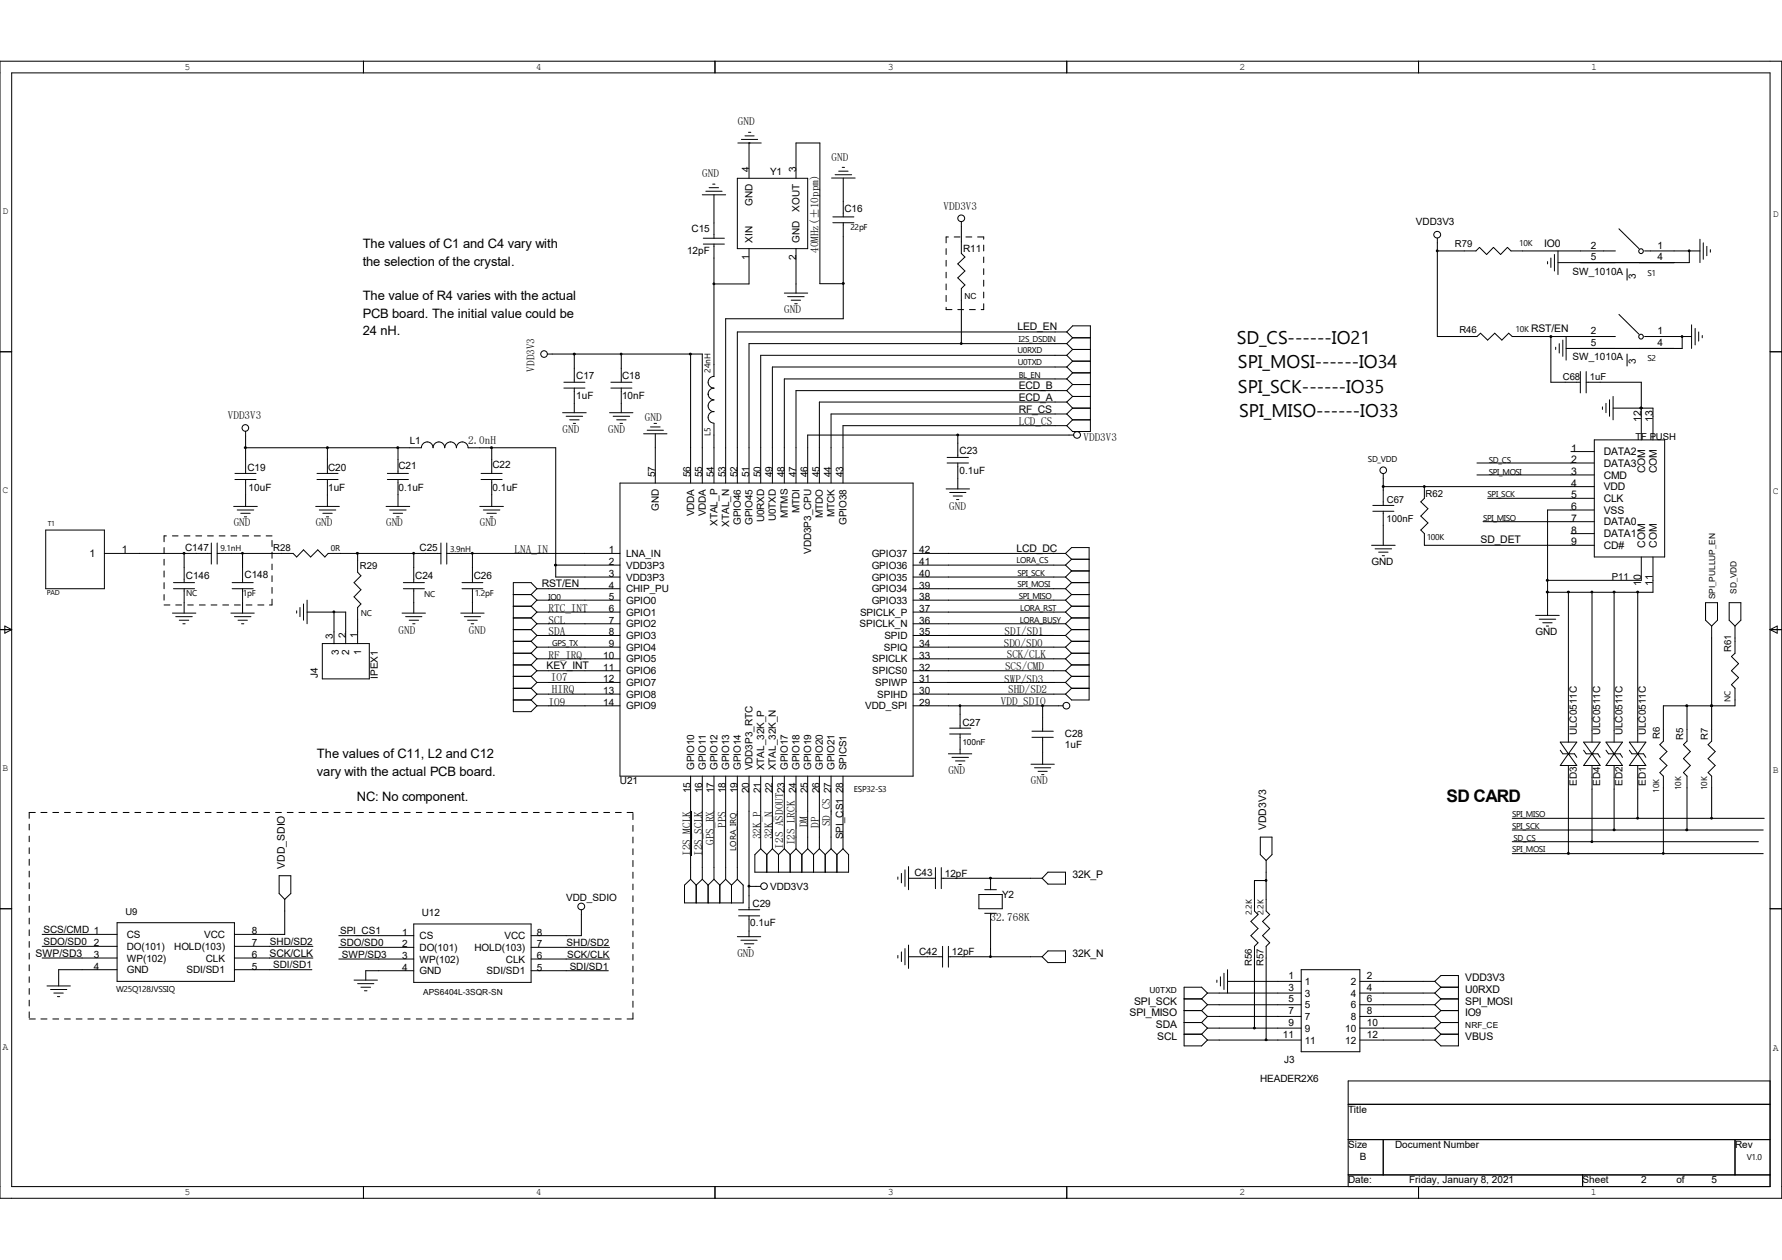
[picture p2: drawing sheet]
<svg xmlns="http://www.w3.org/2000/svg" width="297mm" height="210mm" viewBox="0 0 297 210" stroke-linecap="round" stroke-linejoin="round" font-family="sans-serif">
<g fill="none" stroke="#000" stroke-width=".17">
<path d="M0 10.2h297v189.5h-297zM1.9 12.1h293.1v185.7h-293.1zM60.6 10.2v1.9M119.2 10.2v1.9M177.8 10.2v1.9M236.4 10.2v1.9M117.1 32.5h3.8M117.2 39.7h3.5M117.6 31.9h2.8M118.2 31.3h1.6M118.8 30.7h.4M119 32.5v7.2"/>
<path d="M122.9 29.7h11.7v11.7h-11.7zM123 23.8h3.9M123.6 23.2h2.7M124.2 22.6h1.5M124.8 22.1h.3M124.8 23.8h.1M124.8 23.8v5.9M132.7 29.7v-5.9h4v23.5h3.8M138.6 29.7h3.9M138.8 36.2h3.5M138.8 37.1h3.5M139.2 29.1h2.7"/>
<path d="M139.8 28.5h1.6M140.4 27.9h.4M140.5 29.7v6.5M140.5 37.1v16h-19.6v27.4M158.1 39.5h-.4v1M159 39.5h1M160.2 37v5.2l.6 .6-1.2 1.2 1.2 1.2-1.2 1.1 1.2 1.2-.6 .6v9.2M161 39.5h1M162.9 39.5h1.1v.4M239.6 39.7v16.4h6.6l.6-.6 1.1 1.2 1.2-1.2 1.2 1.2 1.2-1.2 .6 .6h17.1M269.8 38.1l3.4 3.3M283.3 39.9v3.9"/>
<path d="M0 58.6h1.9M91.2 59h25.9v21.5M95.7 59v4.7M103.5 59v4.7M115.1 59v21.5M117.2 40.7h3.5M119 40.7v22M124.8 41.4v5.9h-5.8M130.7 48.9h3.9M131.3 49.4h2.7M131.9 50h1.5M132.5 50.6h.4"/>
<path d="M132.7 41.4v7.5M157.7 41.4v1M157.7 43.4v1M157.7 45.4v.9M157.7 47.3v1M157.7 49.2v1M157.7 51.2v.4h1M159.6 51.6h1M161.6 51.6h1M164 50.6v1h-.5M164 40.9v.9M164 42.8v1"/>
<path d="M164 44.8v1M164 46.7v1M164 48.7v1M177.8 55.3h-54.9v25.2M177.8 59.2h-51v21.3M177.8 57.3h-53v23.2M177.8 55.3l1-1h2.9v17.6h-2.9l-1-.9M177.8 59.2l1 1M177.8 55.3l1 1M177.8 57.3l1 1M178.8 58.3h2.9M178.8 58.3l-1 .9"/>
<path d="M178.8 56.3h2.9M178.8 56.3l-1 1M239.6 41.8h6.4l.6-.6 1.2 1.2 1.1-1.2 1.2 1.2 1.1-1.2 .6 .6h17.4M257.9 43.6v.4M258.5 56.1v7.6h4.9M258.5 43v1.6M259.1 42.4v2.8M259.3 57.9v.4M259.7 41.8v4M259.9 57.3v1.5M260.5 56.7v2.7M261 56.1v3.9"/>
<path d="M269.8 52.4l3.4 3.3M271.2 44.8v1.9M271.2 59v2M274.1 56.1h7.8M274.1 41.8h9.2M280.4 56.1h.1M280.4 56.1v2h-19.4M281.6 41.8v2h-21.9M281.9 54.1v4M282.5 54.7v2.8M283.1 55.3v1.6M283.7 55.9v.4"/>
<path d="M283.9 40.5v2.7M284.5 41.1v1.5M285.1 41.6v.4M295 58.6h2M39.2 79.9h3.5M39.2 78.9h3.5M40.9 74.6h29.3a.97 .97 0 0 1 1-.9 .97 .97 0 0 1 1 .9 .97 .97 0 0 1 1-.9 .97 .97 0 0 1 .9 .9 .97 .97 0 0 1 1-.9 .97 .97 0 0 1 1 .9 .97 .97 0 0 1 .9-.9 .97 .97 0 0 1 1 .9h14.6v21.6h10.7M40.9 71.9v7M40.9 79.9v4.5M52.8 79.9h3.5M52.8 78.9h3.5M54.6 74.6v4.3"/>
<path d="M54.6 79.9v4.5M64.6 79.9h3.5M64.6 78.9h3.5M66.3 74.6v4.3M66.3 79.9v4.5M80.2 79.9h3.5M80.2 78.9h3.5M82 74.6v4.3M82 79.9v4.5M93.8 68.8h3.9M94 64.7h3.5M94 63.7h3.5"/>
<path d="M94.4 69.4h2.7M95 70h1.5M95.5 70.6h.4M95.7 64.7v4.1M101.6 68.8h3.9M101.8 64.7h3.5M101.8 63.7h3.5M102.2 69.4h2.7M102.8 70h1.6M103.3 70.6h.5M103.5 64.7v4.1M107.3 72.3h3.9"/>
<path d="M107.9 71.7h2.7M108.4 71.2h1.6M109 70.6h.4M109.2 72.3v8.2M118 65.7a.97 .97 0 0 0 1 .9M119 70.6v9.9M119 62.8a.95 .95 0 0 0-1 .9 .95 .95 0 0 0 1 1M119 64.7a.86 .86 0 0 0-1 1M119 66.7a.95 .95 0 0 0-1 .9 .95 .95 0 0 0 1 1 .97 .97 0 0 0-1 1 .97 .97 0 0 0 1 .9M157.9 77.2h3.5M157.9 76.2h3.5M159.6 72.5v3.7"/>
<path d="M159.6 77.2v4.3M177.8 61.2h-49.1v19.3M177.8 63.2h-47.1v17.3M177.8 65.1h-45.1v15.4M177.8 67h-41.2v13.5M177.8 71h-37.3v9.5M177.8 69h-39.3v11.5M177.8 61.2l1 .9M177.8 69l1 1M177.8 67l1 1M177.8 65.1l1 1M177.8 63.2l1 .9"/>
<path d="M178.8 70h2.9M178.8 70l-1 1M178.8 60.2h2.9M178.8 62.1h2.9M178.8 60.2l-1 1M178.8 68h2.9M178.8 68l-1 1M178.8 66.1h2.9M178.8 66.1l-1 .9M178.8 64.1h2.9M178.8 64.1l-1 1M178.8 62.1l-1 1.1"/>
<path d="M179 72.5h-44.4v8M230.5 79v5.2M246.2 77.2h19.5M246.2 79.2h19.5M261.8 75.3h3.9M263.4 61.9v3.6M264.4 63.7h9.2v9.6M264.4 61.9v3.6M265.7 73.3h11.8v19.5h-11.8zM267.1 67.8v.4M267.7 67.2v1.6M268.3 66.6v2.8"/>
<path d="M268.9 68h6.6v5.3M268.9 66.1v3.9M273.6 68h.1M7.6 88.3h9.8v9.8h-9.8zM17.4 92.2h17.8M27.3 91.3v.9M27.3 93.2v1M27.3 95.2v1M27.3 97.1v1M27.3 99.1v.9M27.7 89.3h-.4v1M28.7 89.3h1"/>
<path d="M28.9 97.1h3.5M28.9 98.1h3.5M30.7 89.3h1M30.7 92.2v4.9M30.7 98.1v4.1M32.6 89.3h1M34.6 89.3h1M35.2 90.5v3.5M36.2 92.2h12.7l.5 .6 1.2-1.1 1.2 1.1 1.2-1.1 1.1 1.1 .6-.6h18.8M36.2 90.5v3.5M36.5 89.3h1M38.5 89.3h1"/>
<path d="M38.7 97.1h3.5M38.7 98.1h3.5M38.9 84.4h4M39.5 85h2.8M40.1 85.6h1.6M40.4 92.2h.1M40.4 89.3h1M40.4 92.2v4.9M40.4 98.1v4.1M40.7 86.1h.4M42.4 89.3h1M44.4 89.3h.9"/>
<path d="M45.3 99.9v.9h-.4M45.3 90.1v1M45.3 92v1M45.3 94v1M45.3 96v.9M45.3 97.9v1M52.6 84.4h4M53.2 85h2.8M53.8 85.6h1.6M54.4 86.1h.4M59.6 92.2v3.2l.6 .6-1.2 1.1 1.2 1.2-1.2 1.2 1.2 1.2-.6 .6v6M64.3 84.4h4"/>
<path d="M64.9 85h2.8M65.5 85.6h1.6M66.1 86.1h.4M67.2 97.1h3.5M67.2 98.1h3.5M69 92.2v4.9M69 98.1v4.1M73.5 90.5v3.5M74.5 92.2h28.8M74.5 90.5v3.5M77 97.1h3.5M77 98.1h3.5"/>
<path d="M78.7 92.2v4.9M78.7 98.1v4.1M80 84.4h3.9M80.6 85h2.7M81.2 85.6h1.5M81.7 86.1h.4M85.6 99.1h2.9M88.5 99.1l1 .9M89.5 98.1l-1-1h-2.9v21.5h2.9l1-1M89.5 98.1h13.8M89.5 98.1l-1 1M92.6 94.2h10.7"/>
<path d="M103.3 80.5h48.9v48.9h-48.9zM152.2 98.1h25.4M152.2 92.2h25.4M152.2 94.2h25.4M152.2 96.2h25.4M157.7 81.5h3.9M158.3 82.1h2.7M158.9 82.7h1.5M159.4 83.3h.4M177.6 92.2l1-.9h2.9v25.4h-2.9l-1-1M177.6 98.1l1 1M177.6 96.2l1 .9"/>
<path d="M177.6 94.2l1 1M177.6 92.2l1 1M178.6 97.1h2.9M178.6 99.1h2.9M178.6 99.1l-1 .9M178.6 97.1l-1 1M178.6 95.2h2.9M178.6 95.2l-1 1M178.6 93.2h2.9M178.6 93.2l-1 1M228.6 90.9h3.9M228.8 84.2h3.5"/>
<path d="M228.8 85.2h3.5M229.2 91.5h2.7M229.8 92h1.6M230.4 92.6h.4M230.5 85.2v5.7M230.5 81.1h35.2M237.4 81.1h.1M237.4 81.1v2l-.6 .6 1.2 1.1-1.2 1.2 1.2 1.2-1.2 1.1 .6 .6v2h28.3M247.2 87h18.5M247.9 83.1h17.8M261.4 98.7v25M261.8 88.9h3.9"/>
<path d="M265.3 98.7v25M265.7 85h-7.8v17.6M269 98.7v25M273 98.7v25M273.6 92.8v3.9h-15.7M275.5 92.8v5.9h-17.6M0 104.9h1.9M.8 104.4l1.1 .5-1.1 .6zM27.3 100.8h1M28.7 102.2h3.9M29.3 100.8h1M29.3 102.8h2.7"/>
<path d="M29.9 103.4h1.6M30.5 104h.4M31.3 100.8h.9M33.2 100.8h1M35.2 100.8h1M37.1 100.8h1M38.5 102.2h3.9M39.1 100.8h.9M39.1 102.8h2.7M39.7 103.4h1.5M40.3 104h.3M41 100.8h1"/>
<path d="M43 100.8h1M49.4 101.8v.4M50 101.3v1.5M50.6 100.7v2.7M51.2 102h6.4v5.3M51.2 100v4M53.7 107.3h7.9v5.9h-7.9zM55.7 102v5.3M67 102.2h3.9M67.6 102.8h2.7M68.2 103.4h1.6M68.8 104h.4"/>
<path d="M76.8 102.2h3.9M77.4 102.8h2.7M77.9 103.4h1.6M78.5 104h.5M85.6 104.9h2.9M85.6 116.7h2.9M85.6 114.7h2.9M85.6 112.7h2.9M85.6 110.8h2.9M85.6 108.9h2.9M85.6 106.9h2.9M85.6 103h2.9"/>
<path d="M85.6 101h2.9M88.5 116.7l1 .9M88.5 114.7l1 1M88.5 112.7l1 1M88.5 108.9l1 .9M88.5 104.9l1 1M88.5 103l1 1M88.5 101l1 1M88.5 106.9l1 1M88.5 110.8l1 1M89.5 100h13.8M89.5 102h13.8"/>
<path d="M89.5 104h13.8M89.5 105.9h13.8M89.5 107.9h13.8M89.5 109.8h13.8M89.5 111.8h13.8M89.5 113.7h13.8M89.5 117.6h13.8M89.5 115.7h13.8M89.5 115.7l-1 1M89.5 113.7l-1 1M89.5 109.8l-1 1M89.5 105.9l-1 1"/>
<path d="M89.5 104l-1 .9M89.5 102l-1 1M89.5 100l-1 1M89.5 107.9l-1 1M89.5 111.8l-1 .9M152.2 100h25.4M152.2 102h25.4M152.2 104h25.4M152.2 105.9h25.4M152.2 107.9h25.4M152.2 109.8h25.4M152.2 111.8h25.4"/>
<path d="M152.2 113.7h25.4M152.2 117.6h25M152.2 115.7h25.4M160 117.6v3.8M173.8 117.6v4.3M177.6 109.8l1 1M177.6 111.8l1 .9M177.6 113.7l1 1M177.6 107.9l1 1M177.6 105.9l1 1M177.6 104l1 .9M177.6 102l1 1"/>
<path d="M177.6 100l1 1M178.6 104.9h2.9M178.6 114.7h2.9M178.6 112.7h2.9M178.6 110.8h2.9M178.6 108.9h2.9M178.6 106.9h2.9M178.6 103h2.9M178.6 101h2.9M178.6 108.9l-1 .9M178.6 110.8l-1 1M178.6 114.7l-1 1"/>
<path d="M178.6 112.7l-1 1M178.6 106.9l-1 1M178.6 104.9l-1 1M178.6 103l-1 1M178.6 101l-1 1M255.9 102.6h4M256.5 103.2h2.8M257.1 103.8h1.6M257.7 104.4h.4M281.2 117.6v5.9l-.6 .6 1.1 1.2-1.1 1.1 1.1 1.2-1.1 1.2 .6 .6v8.9M284.3 100.5h2v2.9l-1 1-1-1zM285.3 117.6h.1"/>
<path d="M285.3 104.4v19.1l-.6 .6 1.2 1.2-1.2 1.1 1.2 1.2-1.2 1.2 .6 .6v7M288.2 100.5h2v2.9l-1 1-1-1zM289.2 104.4v4.5l-.6 .5 1.2 1.2-1.2 1.2 1.2 1.1-1.2 1.2 .6 .6v2.9h-12v5.9l-.6 .6 1.2 1.2-1.2 1.1 1.2 1.2-1.2 1.2 .6 .6v12.9M295 104.9h2M295 104.9l1.2-.5v1.1zM4.9 137.4v.9M4.9 139.4v.9M5.9 135.4h-1v1M6.8 135.4h1M8.8 135.4h1M10.8 135.4h.9M12.7 135.4h1"/>
<path d="M14.6 135.4h1M16.6 135.4h1M18.6 135.4h.9M20.5 135.4h1M22.5 135.4h1M24.4 135.4h1M26.4 135.4h.9M28.3 135.4h1M30.3 135.4h1M32.2 135.4h1M34.2 135.4h1M36.2 135.4h.9"/>
<path d="M38.1 135.4h1M40 135.4h1M42 135.4h1M44 135.4h.9M45.9 135.4h1M47.9 135.4h1M49.8 135.4h1M51.8 135.4h.9M53.7 135.4h1M55.7 135.4h1M57.6 135.4h1M59.6 135.4h1"/>
<path d="M61.6 135.4h.9M63.5 135.4h1M65.4 135.4h1M67.4 135.4h1M69.4 135.4h.9M71.3 135.4h1M73.3 135.4h1M75.2 135.4h1M77.2 135.4h.9M79.1 135.4h1M81.1 135.4h1M83 135.4h1"/>
<path d="M85 135.4h1M87 135.4h.9M88.9 135.4h1M90.8 135.4h1M92.8 135.4h1M94.8 135.4h.9M96.7 135.4h1M98.7 135.4h1M100.6 135.4h1M102.6 135.4h.9M104.5 135.4h1M105.5 135.6v1"/>
<path d="M105.5 137.6v1M105.5 139.5v1M115.1 129.4v17.2M115.3 135.2v7.5M117.1 129.4v17.2M119 129.4v17.2M120.9 129.4v17.2M122.9 129.4v17.2M124.8 129.4v22.2M126.8 129.4v12.1M128.7 129.4v12.1M130.7 129.4v12.1"/>
<path d="M132.7 129.4v12.1M134.6 129.4v12.1M136.6 129.4v12.1M138.5 129.4v12.1M140.5 129.4v12.1M158.1 125.6h3.9M158.3 122.3h3.5M158.3 121.4h3.5M158.7 126.2h2.7M159.3 126.8h1.5M159.8 127.4h.4M160 122.3v3.3"/>
<path d="M171.8 127.4h3.9M172 122.9h3.6M172 121.9h3.6M172.4 128h2.7M173 128.6h1.5M173.6 129.1h.4M173.8 122.9v4.5M210.1 139.5h1.9v3l-1 .9-.9-.9zM252.1 136.4h41.9M252.1 138.3h41.8M260.1 125.1l.4 .5h1.9l.4 .6M260.1 123.7h2.7l-1.4 1.9z"/>
<path d="M261.4 125.6h.1M261.4 125.6l1.4 2h-2.7zM261.4 127.6v14.7M263.9 125.1l.5 .5h1.9l.4 .6M263.9 123.7h2.8l-1.4 1.9zM265.3 125.6h.1M265.3 125.6l1.4 2h-2.8zM265.3 127.6v12.7M267.7 125.1l.4 .5h1.9l.4 .6M267.7 123.7h2.7l-1.4 1.9zM269 125.6h.1M269 125.6l1.4 2h-2.7z"/>
<path d="M269 127.6v10.7M271.6 125.1l.4 .5h1.9l.4 .6M271.6 123.7h2.7l-1.3 1.9zM273 125.6h.1M273 127.6v8.8M273 125.6l1.3 2h-2.7zM0 151.5h1.9M4.9 141.3v1M4.9 143.2v1M4.9 145.2v1M4.9 147.2v.9M4.9 149.1v1"/>
<path d="M4.9 151v1.1M4.9 153v1M4.9 155v1M4.9 156.9v1M4.9 158.9v1M7 155.7h12.5M7 157.7h12.5M7 159.7h12.5M19.5 153.8h19.6v9.8h-19.6zM39.1 157.7h13.1M39.1 159.7h13.1M46.5 146h2v2.9l-1 1-1-1z"/>
<path d="M47.5 149.9v5.8h-8.4M56.5 156h12.5M56.5 157.9h12.5M56.5 159.9h12.5M69 154h19.5v9.7h-19.5zM88.5 157.9h13.1M88.5 159.9h13.1M96.9 151.6v4.4h-8.4M105.5 141.5v1M105.5 143.4v1M105.5 145.4v1M105.5 147.4v.9"/>
<path d="M105.5 149.3v1M105.5 151.3v.9M105.5 153.2v1M105.5 155.2v.9M105.5 157.1v1M105.5 159.1v1M115.1 146.6l.9 .9M115.1 146.6l-1 .9v3h9.8v-3l-1-.9M116 147.5v3M117.1 146.6l.9 .9M117.1 146.6l-1.1 .9M118 147.5v3"/>
<path d="M119 146.6l1 .9M119 146.6l-1 .9M120 147.5v3M120.9 146.6l1 .9M120.9 146.6l-.9 .9M121.9 147.5v3M122.9 156.1h3.9M122.9 146.6l-1 .9M123.1 152.7h3.5M123.1 151.6h3.5M123.5 156.7h2.7M124.1 157.3h1.5"/>
<path d="M124.7 157.9h.4M124.8 152.7v3.4M124.8 147.7h2M126.8 141.5l-1 1v2.9h15.6v-2.9l-.9-1M126.8 141.5l1 1M127.8 142.5v2.9M128.7 141.5l1.1 1M128.7 141.5l-.9 1M129.8 142.5v2.9M130.7 141.5l1 1M130.7 141.5l-.9 1M131.7 142.5v2.9"/>
<path d="M132.7 141.5l.9 1M132.7 141.5l-1 1M133.6 142.5v2.9M134.6 141.5l1 1M134.6 141.5l-1 1M135.6 142.5v2.9M136.6 141.5l.9 1M136.6 141.5l-1 1M137.5 142.5v2.9M138.5 141.5l1 1M138.5 141.5l-1 1M139.5 142.5v2.9"/>
<path d="M140.5 141.5l-1 1M149.6 146.2v.4M149.6 159.3v.4M150.2 145.6v1.6M150.2 158.7v1.6M150.8 145v2.7M150.8 158.1v2.7M151.4 159.5h5.7M151.4 146.4h4.5M151.4 144.4v3.9M151.4 157.5v3.9M155.9 144.6v3.5"/>
<path d="M156.9 146.4h16.8M156.9 144.6v3.5M157.1 157.7v3.5M158.1 159.5h15.6M158.1 157.7v3.5M163.2 149.1h3.8v2.4h-3.8zM164.1 152.2h2M164.1 148.3h2M165.1 146.4h.1M165.1 146.4v1.9M165.1 152.2v7.3M173.7 159.5l1-1h2.9v1.9h-2.9z"/>
<path d="M174.7 145.4h2.9v2h-2.9l-1-1zM211 146.8h-1.9v5l.6 .6-1.2 1.2 1.2 1.2-1.2 1.2 1.2 1.1-.6 .6v13.7M211 143.4v8.4l.6 .6-1.2 1.2 1.2 1.2-1.2 1.2 1.2 1.1-.6 .6v15.7M252.1 140.3h41M252.1 142.3h41.8M295 151.5h2M4.9 160.8v1M4.9 162.8v.9M4.9 164.8v.9M4.9 166.7v1M4.9 168.7v.9M4.9 169.8h1"/>
<path d="M6.8 169.8h1M7.8 164.3h3.9M8.4 164.9h2.7M8.8 169.8h1M9 165.5h1.5M9.6 166.1h.3M10.8 169.8h.9M12.7 169.8h1M14.6 169.8h1M16.6 169.8h1M18.6 169.8h.9M19.5 161.6h-9.7v2.7"/>
<path d="M20.5 169.8h1M22.5 169.8h1M24.4 169.8h1M26.4 169.8h.9M28.3 169.8h1M30.3 169.8h1M32.2 169.8h1M34.2 169.8h1M36.2 169.8h.9M38.1 169.8h1M39.1 161.6h12.9M40 169.8h1"/>
<path d="M42 169.8h1M44 169.8h.9M45.9 169.8h1M47.9 169.8h1M49.8 169.8h1M51.8 169.8h.9M53.7 169.8h1M55.7 169.8h1M57.6 169.8h1M59 163.4h3.9M59.6 169.8h1M59.6 164h2.7"/>
<path d="M60.2 164.5h1.6M60.7 165.1h.5M61.6 169.8h.9M63.5 169.8h1M65.4 169.8h1M67.4 169.8h1M69 161.8h-8v1.6M69.4 169.8h.9M71.3 169.8h1M73.3 169.8h1M75.2 169.8h1M77.2 169.8h.9"/>
<path d="M79.1 169.8h1M81.1 169.8h1M83 169.8h1M85 169.8h1M87 169.8h.9M88.5 161.8h12.9M88.9 169.8h1M90.8 169.8h1M92.8 169.8h1M94.8 169.8h.9M96.7 169.8h1M98.7 169.8h1"/>
<path d="M100.6 169.8h1M102.6 169.8h.9M105.5 168.8v1h-1M105.5 161v1M105.5 163v1M105.5 164.9v1M105.5 166.9v1M197.4 166.5h2.9M197.4 168.4h2.9M197.4 170.4h2.9M197.4 172.4h2.9M200.3 166.5l1 1"/>
<path d="M200.3 168.4l1 1M200.3 170.4l1 1M200.3 172.4l1 1M201.3 165.5h15.6M201.3 167.5h15.6M201.3 169.4h15.6M201.3 171.4h15.6M201.3 173.4h15.6M201.3 165.5l-1-1h-2.9v9.8h2.9l1-.9M201.3 165.5l-1 1M201.3 167.5l-1 .9M201.3 169.4l-1 1"/>
<path d="M201.3 171.4l-1 1M202.8 163.4v.3M203.4 162.8v1.5M204 162.2v2.7M204.6 163.6h12.3M204.6 161.6v3.9M209.1 171.4h.1M211 173.4h.1M216.9 161.6h9.8v13.7h-9.8zM226.7 163.6h12.4M226.7 165.5h12.4M226.7 167.5h12.4"/>
<path d="M226.7 169.4h12.4M226.7 171.4h12.4M226.7 173.4h12.4M239.1 163.6l1.1 .9M239.1 163.6l1.1-1h2.9v11.7h-2.9l-1.1-.9M239.1 165.5l1.1 1M239.1 167.5l1.1 .9M239.1 169.4l1.1 1M239.1 171.4l1.1 1M240.2 164.5h2.9M240.2 166.5h2.9M240.2 164.5l-1.1 1"/>
<path d="M240.2 168.4h2.9M240.2 166.5l-1.1 1M240.2 170.4h2.9M240.2 168.4l-1.1 1M240.2 172.4h2.9M240.2 170.4l-1.1 1M240.2 172.4l-1.1 1M60.6 197.8v1.9M119.2 197.8v1.9M177.8 197.8v1.9M224.7 184.1h70.3M224.7 189.9h70.3"/>
<path d="M224.7 195.8h70.3M230.5 189.9v5.9M236.4 197.8v1.9M263.8 195.8v2M289.2 189.9v5.9M295 180.2h-70.3v17.6"/>
<circle cx="160.2" cy="36.4" r=".56"/>
<circle cx="239.6" cy="39.1" r=".56"/>
<circle cx="90.7" cy="59" r=".55"/>
<circle cx="273.5" cy="41.9" r=".39"/>
<circle cx="273.5" cy="56.1" r=".39"/>
<circle cx="40.9" cy="71.3" r=".55"/>
<circle cx="179.5" cy="72.5" r=".56"/>
<circle cx="230.5" cy="78.4" r=".55"/>
<circle cx="177.7" cy="117.6" r=".56"/>
<circle cx="96.9" cy="151.1" r=".56"/>
<circle cx="127.3" cy="147.7" r=".55"/>
</g>
<g fill="#000" stroke="#000" stroke-width=".17">
<path d="M95.6 58.9h.2v.2h-.2z" fill-rule="evenodd"/>
<path d="M114.9 58.9h.3v.2h-.3z" fill-rule="evenodd"/>
<path d="M140.4 47.1h.3v.2h-.3z" fill-rule="evenodd"/>
<path d="M258.4 56h.2v.2h-.2z" fill-rule="evenodd"/>
<path d="M40.8 74.5h.2v.2h-.2z" fill-rule="evenodd"/>
<path d="M54.4 74.5h.3v.2h-.3z" fill-rule="evenodd"/>
<path d="M66.2 74.5h.2v.2h-.2z" fill-rule="evenodd"/>
<path d="M81.8 74.5h.2v.2h-.2z" fill-rule="evenodd"/>
<path d="M273.4 67.9h.2v.2h-.2z" fill-rule="evenodd"/>
<path d="M273.4 67.9h.2v.2h-.2z" fill-rule="evenodd"/>
<path d="M59.4 92.1h.3v.2h-.3z" fill-rule="evenodd"/>
<path d="M92.5 94.1h.2v.2h-.2z" fill-rule="evenodd"/>
<path d="M230.4 81h.3v.2h-.3z" fill-rule="evenodd"/>
<path d="M257.8 98.6h.2v.2h-.2z" fill-rule="evenodd"/>
<path d="M257.8 96.6h.2v.2h-.2z" fill-rule="evenodd"/>
<path d="M261.3 98.6h.2v.2h-.2z" fill-rule="evenodd"/>
<path d="M268.9 98.6h.2v.2h-.2z" fill-rule="evenodd"/>
<path d="M281 117.5h.3v.2h-.3z" fill-rule="evenodd"/>
<path d="M268.9 138.2h.2v.2h-.2z" fill-rule="evenodd"/>
<path d="M281 138.2h.3v.2h-.3z" fill-rule="evenodd"/>
<path d="M261.3 142.1h.2v.2h-.2z" fill-rule="evenodd"/>
<circle cx="103.5" cy="59" r=".15"/>
<circle cx="119" cy="47.3" r=".15"/>
<circle cx="160.2" cy="57.3" r=".15"/>
<circle cx="239.5" cy="41.8" r=".15"/>
<circle cx="280.4" cy="56.1" r=".15"/>
<circle cx="281.5" cy="41.8" r=".15"/>
<circle cx="159.6" cy="72.5" r=".15"/>
<circle cx="30.7" cy="92.2" r=".15"/>
<circle cx="40.4" cy="92.2" r=".15"/>
<circle cx="68.9" cy="92.2" r=".15"/>
<circle cx="78.7" cy="92.2" r=".15"/>
<circle cx="237.4" cy="81.1" r=".15"/>
<circle cx="265.3" cy="98.7" r=".15"/>
<circle cx="272.9" cy="98.7" r=".15"/>
<circle cx="55.6" cy="102" r=".15"/>
<circle cx="160" cy="117.6" r=".15"/>
<circle cx="173.8" cy="117.6" r=".15"/>
<circle cx="285.3" cy="117.6" r=".15"/>
<circle cx="272.9" cy="136.4" r=".15"/>
<circle cx="285.3" cy="136.4" r=".15"/>
<circle cx="124.8" cy="147.7" r=".15"/>
<circle cx="165.1" cy="146.4" r=".15"/>
<circle cx="165.1" cy="159.4" r=".15"/>
<circle cx="211" cy="146.7" r=".15"/>
<circle cx="265.3" cy="140.3" r=".15"/>
<circle cx="277.2" cy="142.2" r=".15"/>
<circle cx="209.1" cy="171.4" r=".15"/>
<circle cx="211" cy="173.3" r=".15"/>
</g>
<g font-size="3.1">
<text x="206.1" y="57.3">SD_CS------IO21</text>
<text x="206.3" y="61.4">SPI_MOSI------IO34</text>
<text x="206.3" y="65.5">SPI_SCK------IO35</text>
<text x="206.5" y="69.6">SPI_MISO------IO33</text>
</g>
<text font-size="2.9" x="241.1" y="133.7">SD CARD</text>
<g font-size="2.2">
<text x="60.5" y="41.4">The values of C1 and C4 vary with</text>
<text x="60.5" y="44.3">the selection of the crystal.</text>
<text x="60.5" y="50.1">The value of R4 varies with the actual</text>
<text x="60.5" y="53">PCB board. The initial value could be</text>
<text x="60.5" y="55.8">24 nH.</text>
<text x="52.8" y="126.4">The values of C11, L2 and C12</text>
<text x="52.8" y="129.3">vary with the actual PCB board.</text>
<text x="59.5" y="133.4">NC: No component.</text>
</g>
<g font-size="1.9">
<text x="123" y="20.9">GND</text>
<text x="117.1" y="29.5">GND</text>
<text x="138.6" y="26.8">GND</text>
<text x="157.3" y="35">VDD3V3</text>
<text x="136.4" y="42.2" transform="rotate(-90 136.4 42.2)">40MHz(±10ppm)</text>
<text x="130.7" y="52.2">GND</text>
<text x="89.1" y="61.9" transform="rotate(-90 89.1 61.9)">VDD3V3</text>
<text x="38" y="69.8">VDD3V3</text>
<text x="107.5" y="70.2">GND</text>
<text x="169.8" y="70.8">LCD_CS</text>
<text x="78" y="74">2.0nH</text>
<text x="93.8" y="72.1">GND</text>
<text x="101.4" y="72.1">GND</text>
<text x="180.6" y="73.6">VDD3V3</text>
<text x="38.9" y="87.7">GND</text>
<text x="52.6" y="87.7">GND</text>
<text x="64.4" y="87.7">GND</text>
<text x="80" y="87.7">GND</text>
<text x="158.2" y="85">GND</text>
<text x="85.8" y="92.2">LNA_IN</text>
<text x="66.4" y="105.7">GND</text>
<text x="78.2" y="105.7">GND</text>
<text x="91.4" y="105.9">SDA</text>
<text x="91.4" y="104">SCL</text>
<text x="91.4" y="102">RTC_INT</text>
<text x="167.3" y="107.8">SDO/SD0</text>
<text x="167.4" y="105.9">SDI/SD1</text>
<text x="91.4" y="109.8">RF_IRQ</text>
<text x="91.8" y="113.5">IO7</text>
<text x="167.4" y="113.8">SWP/SD3</text>
<text x="167.5" y="111.7">SCS/CMD</text>
<text x="167.8" y="109.7">SCK/CLK</text>
<text x="91.4" y="117.6">IO9</text>
<text x="92" y="115.5">HIRQ</text>
<text x="166.8" y="117.4">VDD_SDIO</text>
<text x="168" y="115.5">SHD/SD2</text>
<text x="158.1" y="129">GND</text>
<text x="171.8" y="130.7">GND</text>
<text x="134.6" y="137.9" transform="rotate(-90 134.6 137.9)">DM</text>
<text x="136.5" y="138" transform="rotate(-90 136.5 138)">DP</text>
<text x="138.3" y="137.7" transform="rotate(-90 138.3 137.7)">SD_CS 27</text>
<text x="115.1" y="142.7" transform="rotate(-90 115.1 142.7)">I2S_MCLK</text>
<text x="117" y="142.7" transform="rotate(-90 117 142.7)">I2S_SCLK</text>
<text x="119" y="140.8" transform="rotate(-90 119 140.8)">GPS_RX</text>
<text x="120.9" y="138" transform="rotate(-90 120.9 138)">PPS</text>
<text x="126.8" y="139.9" transform="rotate(-90 126.8 139.9)">32K_P</text>
<text x="128.7" y="139.9" transform="rotate(-90 128.7 139.9)">32K_N</text>
<text x="130.5" y="141.4" transform="rotate(-90 130.5 141.4)">I2S_ASDOUT23</text>
<text x="132.5" y="140.9" transform="rotate(-90 132.5 140.9)">I2S_LRCK</text>
<text x="165.1" y="153.6">32.768K</text>
<text x="122.9" y="159.5">GND</text>
</g>
<g font-size="1.7">
<text x="124.8" y="28.7" transform="rotate(-90 124.8 28.7)">4</text>
<text x="128.4" y="29.1">Y1</text>
<text x="132.7" y="28.7" transform="rotate(-90 132.7 28.7)">3</text>
<text x="125.4" y="34.4" transform="rotate(-90 125.4 34.4)">GND</text>
<text x="133.3" y="35.3" transform="rotate(-90 133.3 35.3)">XOUT</text>
<text x="140.8" y="35.4">C16</text>
<text x="115.3" y="38.7">C15</text>
<text x="125.4" y="40.5" transform="rotate(-90 125.4 40.5)">XIN</text>
<text x="133.3" y="40.5" transform="rotate(-90 133.3 40.5)">GND</text>
<text x="236" y="37.5">VDD3V3</text>
<text x="257.4" y="41.1">IO0</text>
<text x="265.2" y="41.4">2</text>
<text x="276.3" y="41.4">1</text>
<text x="114.5" y="42.3">12pF</text>
<text x="124.8" y="43.3" transform="rotate(-90 124.8 43.3)">1</text>
<text x="132.7" y="43.3" transform="rotate(-90 132.7 43.3)">2</text>
<text x="160.5" y="42.1">R11</text>
<text x="262.1" y="45.8">SW_1010A</text>
<text x="265.2" y="43.4">5</text>
<text x="272.6" y="46.5" transform="rotate(-90 272.6 46.5)">3</text>
<text x="276.3" y="43.4">4</text>
<text x="169.6" y="54.9">LED_EN</text>
<text x="255.2" y="55.3">RST/EN</text>
<text x="265.2" y="55.7">2</text>
<text x="265.2" y="57.7">5</text>
<text x="276.3" y="55.7">1</text>
<text x="276.3" y="57.7">4</text>
<text x="96.1" y="63.2">C17</text>
<text x="103.7" y="63.2">C18</text>
<text x="169.8" y="64.9">ECD_B</text>
<text x="262.1" y="60">SW_1010A</text>
<text x="272.6" y="60.7" transform="rotate(-90 272.6 60.7)">3</text>
<text x="96.1" y="66.5">1uF</text>
<text x="103.7" y="66.5">10nF</text>
<text x="169.8" y="68.8">RF_CS</text>
<text x="169.8" y="66.8">ECD_A</text>
<text x="273.6" y="70.4" transform="rotate(-90 273.6 70.4)">12</text>
<text x="275.5" y="70.4" transform="rotate(-90 275.5 70.4)">13</text>
<text x="68.3" y="74">L1</text>
<text x="82.1" y="78">C22</text>
<text x="159.9" y="75.6">C23</text>
<text x="261.9" y="75.3">1</text>
<text x="261.9" y="77.2">2</text>
<text x="267.3" y="75.9">DATA2</text>
<text x="267.3" y="77.8">DATA3</text>
<text x="41.2" y="78.6">C19</text>
<text x="41.4" y="81.9">10uF</text>
<text x="54.7" y="78.6">C20</text>
<text x="54.7" y="81.9">1uF</text>
<text x="66.4" y="78.2">C21</text>
<text x="66.4" y="81.9">0.1uF</text>
<text x="82.1" y="81.9">0.1uF</text>
<text x="109.2" y="79.5" transform="rotate(-90 109.2 79.5)">57</text>
<text x="115.1" y="79.5" transform="rotate(-90 115.1 79.5)">56</text>
<text x="117.1" y="79.5" transform="rotate(-90 117.1 79.5)">55</text>
<text x="119" y="79.5" transform="rotate(-90 119 79.5)">54</text>
<text x="120.9" y="79.5" transform="rotate(-90 120.9 79.5)">53</text>
<text x="122.9" y="79.5" transform="rotate(-90 122.9 79.5)">52</text>
<text x="124.8" y="79.5" transform="rotate(-90 124.8 79.5)">51</text>
<text x="126.8" y="79.5" transform="rotate(-90 126.8 79.5)">50</text>
<text x="128.7" y="79.5" transform="rotate(-90 128.7 79.5)">49</text>
<text x="130.7" y="79.5" transform="rotate(-90 130.7 79.5)">48</text>
<text x="132.7" y="79.5" transform="rotate(-90 132.7 79.5)">47</text>
<text x="134.6" y="79.5" transform="rotate(-90 134.6 79.5)">46</text>
<text x="136.6" y="79.5" transform="rotate(-90 136.6 79.5)">45</text>
<text x="138.5" y="79.5" transform="rotate(-90 138.5 79.5)">44</text>
<text x="140.5" y="79.5" transform="rotate(-90 140.5 79.5)">43</text>
<text x="159.9" y="79">0.1uF</text>
<text x="261.9" y="79.2">3</text>
<text x="261.9" y="81.1">4</text>
<text x="261.9" y="83.1">5</text>
<text x="267.3" y="79.8">CMD</text>
<text x="267.3" y="81.7">VDD</text>
<text x="267.3" y="83.7">CLK</text>
<text x="274.2" y="78.9" transform="rotate(-90 274.2 78.9)">COM</text>
<text x="276.1" y="78.9" transform="rotate(-90 276.1 78.9)">COM</text>
<text x="109.8" y="85.2" transform="rotate(-90 109.8 85.2)">GND</text>
<text x="115.7" y="86.1" transform="rotate(-90 115.7 86.1)">VDDA</text>
<text x="117.6" y="86.1" transform="rotate(-90 117.6 86.1)">VDDA</text>
<text x="119.6" y="87.7" transform="rotate(-90 119.6 87.7)">XTAL_P</text>
<text x="121.5" y="87.8" transform="rotate(-90 121.5 87.8)">XTAL_N</text>
<text x="123.5" y="87.5" transform="rotate(-90 123.5 87.5)">GPIO46</text>
<text x="125.4" y="87.5" transform="rotate(-90 125.4 87.5)">GPIO45</text>
<text x="127.4" y="87.1" transform="rotate(-90 127.4 87.1)">U0RXD</text>
<text x="129.3" y="86.9" transform="rotate(-90 129.3 86.9)">U0TXD</text>
<text x="131.3" y="86.4" transform="rotate(-90 131.3 86.4)">MTMS</text>
<text x="133.3" y="85.6" transform="rotate(-90 133.3 85.6)">MTDI</text>
<text x="137.2" y="86.4" transform="rotate(-90 137.2 86.4)">MTDO</text>
<text x="139.1" y="86.2" transform="rotate(-90 139.1 86.2)">MTCK</text>
<text x="141.1" y="87.5" transform="rotate(-90 141.1 87.5)">GPIO38</text>
<text x="261.9" y="85">6</text>
<text x="261.9" y="87">7</text>
<text x="261.9" y="88.9">8</text>
<text x="267.3" y="85.6">VSS</text>
<text x="267.3" y="87.5">DATA0</text>
<text x="267.3" y="89.5">DATA1</text>
<text x="14.9" y="92.8">1</text>
<text x="20.3" y="92.2">1</text>
<text x="30.9" y="91.9">C147</text>
<text x="69.9" y="91.9">C25</text>
<text x="101.5" y="92.2">1</text>
<text x="101.5" y="94.2">2</text>
<text x="104.4" y="92.8">LNA_IN</text>
<text x="104.4" y="94.8">VDD3P3</text>
<text x="135.2" y="92.3" transform="rotate(-90 135.2 92.3)">VDD3P3_CPU</text>
<text x="145.3" y="94.8">GPIO36</text>
<text x="145.3" y="92.8">GPIO37</text>
<text x="153.2" y="94.2">41</text>
<text x="153.2" y="92.2">42</text>
<text x="169.4" y="92">LCD_DC</text>
<text x="228.6" y="94.2">GND</text>
<text x="246.8" y="90.5">SD_DET</text>
<text x="261.9" y="90.9">9</text>
<text x="267.3" y="91.5">CD#</text>
<text x="274.2" y="91.3" transform="rotate(-90 274.2 91.3)">COM</text>
<text x="276.1" y="91.3" transform="rotate(-90 276.1 91.3)">COM</text>
<text x="31" y="96.6">C146</text>
<text x="40.8" y="96.4">C148</text>
<text x="69.2" y="96.6">C24</text>
<text x="79" y="96.6">C26</text>
<text x="90.3" y="97.9">RST/EN</text>
<text x="101.5" y="96.2">3</text>
<text x="101.5" y="100">5</text>
<text x="101.5" y="98.1">4</text>
<text x="104.4" y="96.8">VDD3P3</text>
<text x="104.4" y="100.6">GPIO0</text>
<text x="104.4" y="98.7">CHIP_PU</text>
<text x="145.3" y="100.6">GPIO33</text>
<text x="145.3" y="98.7">GPIO34</text>
<text x="145.3" y="96.8">GPIO35</text>
<text x="153.2" y="100">38</text>
<text x="153.2" y="98.1">39</text>
<text x="153.2" y="96.2">40</text>
<text x="273.6" y="97.7" transform="rotate(-90 273.6 97.7)">10</text>
<text x="275.5" y="97.7" transform="rotate(-90 275.5 97.7)">11</text>
<text x="55.5" y="106.5" transform="rotate(-90 55.5 106.5)">3</text>
<text x="57.6" y="106.3" transform="rotate(-90 57.6 106.3)">2</text>
<text x="59.6" y="106.3" transform="rotate(-90 59.6 106.3)">1</text>
<text x="101.5" y="102">6</text>
<text x="101.5" y="104">7</text>
<text x="101.5" y="105.9">8</text>
<text x="101.5" y="107.9">9</text>
<text x="104.4" y="102.6">GPIO1</text>
<text x="104.4" y="104.6">GPIO2</text>
<text x="104.4" y="106.5">GPIO3</text>
<text x="143.3" y="104.6">SPICLK_N</text>
<text x="143.3" y="102.6">SPICLK_P</text>
<text x="147.4" y="106.5">SPID</text>
<text x="153.2" y="107.9">34</text>
<text x="153.2" y="105.9">35</text>
<text x="153.2" y="104">36</text>
<text x="153.2" y="102">37</text>
<text x="255.9" y="105.9">GND</text>
<text x="53" y="113" transform="rotate(-90 53 113)">J4</text>
<text x="56.5" y="109.2" transform="rotate(-90 56.5 109.2)">3</text>
<text x="58.2" y="109.2" transform="rotate(-90 58.2 109.2)">2</text>
<text x="60.2" y="109.2" transform="rotate(-90 60.2 109.2)">1</text>
<text x="63" y="113.2" transform="rotate(-90 63 113.2)">IPEX1</text>
<text x="91.1" y="111.6">KEY_INT</text>
<text x="100.5" y="109.8">10</text>
<text x="100.5" y="111.8">11</text>
<text x="100.5" y="113.7">12</text>
<text x="104.4" y="108.5">GPIO4</text>
<text x="104.4" y="110.4">GPIO5</text>
<text x="104.4" y="112.4">GPIO6</text>
<text x="145.4" y="112.4">SPICS0</text>
<text x="145.4" y="110.4">SPICLK</text>
<text x="147.3" y="108.5">SPIQ</text>
<text x="153.2" y="113.7">31</text>
<text x="153.2" y="111.8">32</text>
<text x="153.2" y="109.8">33</text>
<text x="100.5" y="115.7">13</text>
<text x="100.5" y="117.6">14</text>
<text x="104.4" y="114.3">GPIO7</text>
<text x="104.4" y="116.3">GPIO8</text>
<text x="104.4" y="118.2">GPIO9</text>
<text x="144.2" y="118.2">VDD_SPI</text>
<text x="145.9" y="114.3">SPIWP</text>
<text x="146.2" y="116.3">SPIHD</text>
<text x="153.2" y="117.6">29</text>
<text x="153.2" y="115.7">30</text>
<text x="160.4" y="121">C27</text>
<text x="177.5" y="122.9">C28</text>
<text x="177.5" y="124.6">1uF</text>
<text x="262.8" y="122.6" transform="rotate(-90 262.8 122.6)">ULC0511C</text>
<text x="266.7" y="122.6" transform="rotate(-90 266.7 122.6)">ULC0511C</text>
<text x="270.4" y="122.6" transform="rotate(-90 270.4 122.6)">ULC0511C</text>
<text x="274.3" y="122.6" transform="rotate(-90 274.3 122.6)">ULC0511C</text>
<text x="103.3" y="130.7">U21</text>
<text x="115.7" y="128.4" transform="rotate(-90 115.7 128.4)">GPIO10</text>
<text x="117.6" y="128.4" transform="rotate(-90 117.6 128.4)">GPIO11</text>
<text x="119.6" y="128.4" transform="rotate(-90 119.6 128.4)">GPIO12</text>
<text x="121.5" y="128.4" transform="rotate(-90 121.5 128.4)">GPIO13</text>
<text x="123.5" y="128.4" transform="rotate(-90 123.5 128.4)">GPIO14</text>
<text x="125.4" y="128.4" transform="rotate(-90 125.4 128.4)">VDD3P3_RTC</text>
<text x="127.4" y="128.4" transform="rotate(-90 127.4 128.4)">XTAL_32K_P</text>
<text x="129.3" y="128.4" transform="rotate(-90 129.3 128.4)">XTAL_32K_N</text>
<text x="131.3" y="128.4" transform="rotate(-90 131.3 128.4)">GPIO17</text>
<text x="133.3" y="128.4" transform="rotate(-90 133.3 128.4)">GPIO18</text>
<text x="135.2" y="128.4" transform="rotate(-90 135.2 128.4)">GPIO19</text>
<text x="137.2" y="128.4" transform="rotate(-90 137.2 128.4)">GPIO20</text>
<text x="139.1" y="128.4" transform="rotate(-90 139.1 128.4)">GPIO21</text>
<text x="141.1" y="128.4" transform="rotate(-90 141.1 128.4)">SPICS1</text>
<text x="262.8" y="131" transform="rotate(-90 262.8 131)">ED3</text>
<text x="266.7" y="131" transform="rotate(-90 266.7 131)">ED4</text>
<text x="270.4" y="131" transform="rotate(-90 270.4 131)">ED2</text>
<text x="274.3" y="131" transform="rotate(-90 274.3 131)">ED1</text>
<text x="115.1" y="132.2" transform="rotate(-90 115.1 132.2)">15</text>
<text x="117.1" y="132.2" transform="rotate(-90 117.1 132.2)">16</text>
<text x="119" y="132.2" transform="rotate(-90 119 132.2)">17</text>
<text x="120.9" y="132.2" transform="rotate(-90 120.9 132.2)">18</text>
<text x="122.9" y="132.2" transform="rotate(-90 122.9 132.2)">19</text>
<text x="124.8" y="132.2" transform="rotate(-90 124.8 132.2)">20</text>
<text x="126.8" y="132.2" transform="rotate(-90 126.8 132.2)">21</text>
<text x="128.7" y="132.2" transform="rotate(-90 128.7 132.2)">22</text>
<text x="132.7" y="132.2" transform="rotate(-90 132.7 132.2)">24</text>
<text x="134.6" y="132.2" transform="rotate(-90 134.6 132.2)">25</text>
<text x="136.6" y="132.2" transform="rotate(-90 136.6 132.2)">26</text>
<text x="140.5" y="132.2" transform="rotate(-90 140.5 132.2)">28</text>
<text x="140.5" y="139.9" transform="rotate(-90 140.5 139.9)">SPI_CS1</text>
<text x="211" y="138.3" transform="rotate(-90 211 138.3)">VDD3V3</text>
<text x="47.5" y="144.8" transform="rotate(-90 47.5 144.8)">VDD_SDIO</text>
<text x="128.4" y="148.3">VDD3V3</text>
<text x="152.4" y="146">C43</text>
<text x="157.5" y="146.2">12pF</text>
<text x="167" y="149.7">Y2</text>
<text x="178.8" y="146.4">32K_P</text>
<text x="7.2" y="155.6">SCS/CMD 1</text>
<text x="42" y="155.7">8</text>
<text x="56.7" y="155.7">SPI_CS1</text>
<text x="67.1" y="156">1</text>
<text x="70.3" y="152.7">U12</text>
<text x="89.5" y="156">8</text>
<text x="94.4" y="150.1">VDD_SDIO</text>
<text x="125.1" y="154.4">0.1uF</text>
<text x="125.4" y="151.3">C29</text>
<text x="5.9" y="159.5">SWP/SD3</text>
<text x="7.2" y="157.5">SDO/SD0</text>
<text x="15.7" y="157.7">2</text>
<text x="15.7" y="159.7">3</text>
<text x="15.7" y="161.6">4</text>
<text x="21.1" y="156.3">CS</text>
<text x="21.1" y="158.3">DO(101)</text>
<text x="21.1" y="160.3">WP(102)</text>
<text x="29" y="158.3">HOLD(103)</text>
<text x="34" y="156.3">VCC</text>
<text x="34.3" y="160.3">CLK</text>
<text x="42" y="157.7">7</text>
<text x="42" y="159.7">6</text>
<text x="42" y="161.6">5</text>
<text x="44.9" y="159.5">SCK/CLK</text>
<text x="45" y="157.5">SHD/SD2</text>
<text x="45.6" y="161.4">SDI/SD1</text>
<text x="56.7" y="157.7">SDO/SD0</text>
<text x="57" y="159.7">SWP/SD3</text>
<text x="67.1" y="157.9">2</text>
<text x="67.1" y="159.9">3</text>
<text x="67.1" y="161.8">4</text>
<text x="69.9" y="156.5">CS</text>
<text x="69.9" y="158.5">DO(101)</text>
<text x="69.9" y="160.4">WP(102)</text>
<text x="79.1" y="158.5">HOLD(103)</text>
<text x="84.1" y="156.5">VCC</text>
<text x="84.3" y="160.4">CLK</text>
<text x="89.5" y="161.8">5</text>
<text x="89.5" y="159.9">6</text>
<text x="89.5" y="157.9">7</text>
<text x="94.4" y="157.7">SHD/SD2</text>
<text x="94.5" y="159.7">SCK/CLK</text>
<text x="95" y="161.6">SDI/SD1</text>
<text x="153.2" y="159.3">C42</text>
<text x="158.7" y="159.3">12pF</text>
<text x="178.8" y="159.5">32K_N</text>
<text x="21.1" y="162.2">GND</text>
<text x="31.1" y="162.2">SDI/SD1</text>
<text x="69.9" y="162.4">GND</text>
<text x="81.1" y="162.4">SDI/SD1</text>
<text x="189" y="167.5">SPI_SCK</text>
<text x="214.8" y="163.2">1</text>
<text x="214.8" y="165.1">3</text>
<text x="214.8" y="167.1">5</text>
<text x="217.5" y="164.2">1</text>
<text x="217.5" y="166.1">3</text>
<text x="225.1" y="164.2">2</text>
<text x="225.1" y="166.1">4</text>
<text x="227.8" y="163.2">2</text>
<text x="227.8" y="165.1">4</text>
<text x="227.8" y="167.1">6</text>
<text x="244.2" y="167.5">SPI_MOSI</text>
<text x="244.2" y="163.6">VDD3V3</text>
<text x="244.2" y="165.5">U0RXD</text>
<text x="188.3" y="169.4">SPI_MISO</text>
<text x="192.7" y="171.4">SDA</text>
<text x="192.9" y="173.4">SCL</text>
<text x="213.8" y="173">11</text>
<text x="214.8" y="169">7</text>
<text x="214.8" y="171">9</text>
<text x="217.5" y="168.1">5</text>
<text x="217.5" y="170">7</text>
<text x="217.5" y="172">9</text>
<text x="217.5" y="173.9">11</text>
<text x="224.2" y="172">10</text>
<text x="224.2" y="173.9">12</text>
<text x="225.1" y="168.1">6</text>
<text x="225.1" y="170">8</text>
<text x="227.8" y="169">8</text>
<text x="227.8" y="171">10</text>
<text x="227.8" y="173">12</text>
<text x="244.2" y="173.4">VBUS</text>
<text x="244.2" y="169.4">IO9</text>
<text x="214" y="177.2">J3</text>
<text x="210" y="180.4">HEADER2X6</text>
<text x="224.7" y="185.5">Title</text>
<text x="224.7" y="191.3">Size</text>
<text x="232.5" y="191.3">Document Number</text>
<text x="289.2" y="191.3">Rev</text>
<text x="224.7" y="197.2">Date:</text>
<text x="226.7" y="193.3">B</text>
<text x="234.9" y="197.2">Friday, January 8, 2021</text>
<text x="263.8" y="197.2">Sheet</text>
<text x="273.6" y="197.2">2</text>
<text x="279.4" y="197.2">of</text>
<text x="285.3" y="197.2">5</text>
</g>
<g font-size="1.6">
<text x="30.7" y="11.6">5</text>
<text x="89.3" y="11.6">4</text>
<text x="148" y="11.6">3</text>
<text x="206.6" y="11.6">2</text>
<text x="265.2" y="11.6">1</text>
<text x=".4" y="35.7">D</text>
<text x="242.5" y="41.2">R79</text>
<text x="295.5" y="36.1">D</text>
<text x="243.2" y="55.5">R46</text>
<text x="260.5" y="63.3">C68</text>
<text x="265" y="63.3">1uF</text>
<text x="272.6" y="73.3">TF PUSH</text>
<text x=".4" y="82.2">C</text>
<text x="231.1" y="83.8">C67</text>
<text x="237.6" y="82.8">R62</text>
<text x="295.5" y="82.4">C</text>
<text x="231.1" y="87">100nF</text>
<text x="45.6" y="91.9">R28</text>
<text x="60" y="94.8">R29</text>
<text x="268.6" y="96.6">P11</text>
<text x="288.5" y="108.7" transform="rotate(-90 288.5 108.7)">R61</text>
<text x="276.7" y="123.1" transform="rotate(-90 276.7 123.1)">R6</text>
<text x="280.5" y="123.3" transform="rotate(-90 280.5 123.3)">R5</text>
<text x="284.7" y="123.3" transform="rotate(-90 284.7 123.3)">R7</text>
<text x=".4" y="128.5">B</text>
<text x="295.5" y="128.9">B</text>
<text x="20.9" y="152.4">U9</text>
<text x="208.7" y="161" transform="rotate(-90 208.7 161)">R56</text>
<text x="210.6" y="161" transform="rotate(-90 210.6 161)">R57</text>
<text x=".4" y="175">A</text>
<text x="295.5" y="175.2">A</text>
<text x="30.7" y="199.3">5</text>
<text x="89.3" y="199.3">4</text>
<text x="148" y="199.3">3</text>
<text x="206.6" y="199.3">2</text>
<text x="265.2" y="199.3">1</text>
</g>
<g font-size="1.4">
<text x="141.7" y="38.3">22pF</text>
<text x="253.2" y="41.1">10K</text>
<text x="274.6" y="45.9">S1</text>
<text x="160.7" y="49.9">NC</text>
<text x="169.6" y="58.9">U0RXD</text>
<text x="169.8" y="57.1">I2S_DSDIN</text>
<text x="252.6" y="55.3">10K</text>
<text x="118.4" y="62.1" transform="rotate(-90 118.4 62.1)">24nH</text>
<text x="169.7" y="60.9">U0TXD</text>
<text x="169.8" y="62.9">BL_EN</text>
<text x="274.6" y="60.2">S2</text>
<text x="118.4" y="72.7" transform="rotate(-90 118.4 72.7)">L5</text>
<text x="228" y="77">SD_VDD</text>
<text x="248.2" y="77.2">SD_CS</text>
<text x="247.9" y="82.9">SPI_SCK</text>
<text x="248.2" y="79.2">SPI_MOSI</text>
<text x="247.2" y="86.8">SPI_MISO</text>
<text x="36.7" y="91.9">9.1nH</text>
<text x="55.2" y="91.9">0R</text>
<text x="75" y="92">3.9nH</text>
<text x="169.4" y="93.8">LORA_CS</text>
<text x="169.6" y="96">SPI_SCK</text>
<text x="237.8" y="90.1">100K</text>
<text x="31" y="99.3">NC</text>
<text x="40.5" y="99.3">1pF</text>
<text x="70.7" y="99.5">NC</text>
<text x="79.1" y="99.3">1.2pF</text>
<text x="91.4" y="100">IO0</text>
<text x="169.6" y="97.9">SPI_MOSI</text>
<text x="169.8" y="99.9">SPI_MISO</text>
<text x="170.1" y="101.9">LORA_RST</text>
<text x="285.9" y="99.9" transform="rotate(-90 285.9 99.9)">SPI_PULLUP_EN</text>
<text x="289.4" y="99" transform="rotate(-90 289.4 99)">SD_VDD</text>
<text x="60.2" y="102.6">NC</text>
<text x="92" y="107.7">GPS_TX</text>
<text x="170" y="103.8">LORA_BUSY</text>
<text x="288.4" y="117.1" transform="rotate(-90 288.4 117.1)">NC</text>
<text x="160.4" y="124.1">100nF</text>
<text x="280.2" y="131.7" transform="rotate(-90 280.2 131.7)">10K</text>
<text x="284.5" y="131.7" transform="rotate(-90 284.5 131.7)">10K</text>
<text x="142.3" y="132">ESP32-S3</text>
<text x="252.1" y="136.2">SPI_MISO</text>
<text x="276.5" y="132.1" transform="rotate(-90 276.5 132.1)">10K</text>
<text x="122.7" y="141.8" transform="rotate(-90 122.7 141.8)">LORA_IRQ</text>
<text x="252.1" y="138.1">SPI_SCK</text>
<text x="252.1" y="142.1">SPI_MOSI</text>
<text x="252.3" y="140.1">SD_CS</text>
<text x="208.7" y="152.5" transform="rotate(-90 208.7 152.5)">2.2K</text>
<text x="210.6" y="152.5" transform="rotate(-90 210.6 152.5)">2.2K</text>
<text x="19.3" y="165.4">W25Q128JVSSIQ</text>
<text x="70.5" y="165.9">APS6404L-3SQR-SN</text>
<text x="191.6" y="165.5">U0TXD</text>
<text x="244.2" y="171.4">NRF_CE</text>
<text x="291.1" y="193.3">V1.0</text>
</g>
<g font-size="1.2">
<text x="8" y="87.6">T1</text>
<text x="7.8" y="99.1">PAD</text>
</g>
</svg>
